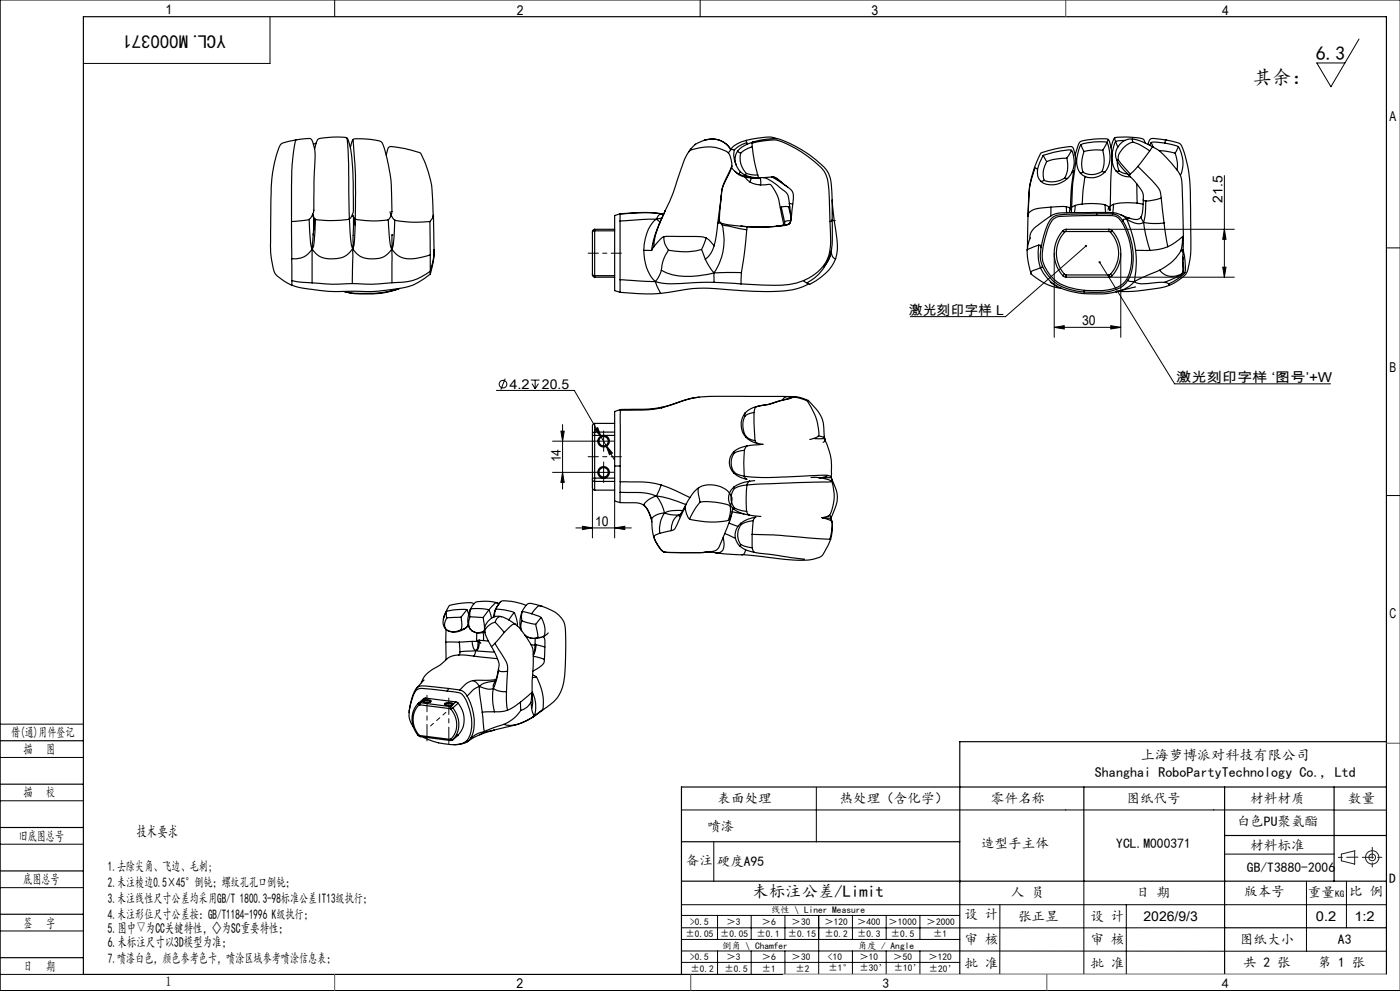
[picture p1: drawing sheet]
<svg xmlns="http://www.w3.org/2000/svg" width="420mm" height="297mm" viewBox="0 0 420 297" stroke-linecap="round" stroke-linejoin="round" font-family="sans-serif">
<g fill="none" stroke="#000" stroke-width=".3">
<path d="M100.4 0v5M210 0v5M420 0h-419.9v297h419.9M81 5v14h-56M407.7 11.7l-8.4 14.3-4.3-7.1h8.5M367.3 52.6v30.5M316.3 75.9v25.2M325.8 73.7l-24.1 21.2h-28.6M329.9 78.6l22.5 36.4h46.8M332.7 68.7h37.6M336.2 75.9v25.2M367.3 68.7l.5 3h-1z"/>
<path d="M415.9 74.3h4.1M316.3 98.1l3-.5v1zM316.3 98.1h19.9M332.7 83.1h37.6M333.2 97.6l3 .5-3 .5zM366.8 80.1h1l-.5 3zM148.9 117h23.4l8.1 14M151.6 113.5l-1.4 3.3M159.2 113.9h2.7M159.6 115l.9 1.5M160.5 113.9v2.6M161.5 115l-1 1.5"/>
<path d="M165.8 132.2h12.2M168.3 129.2h1l-.5 3zM168.8 127.2v19.4M178.4 128.7l.9-.5 1.1 2.8zM179.4 132.2h3.3M180.4 131l1.4 2.5M181.1 130.6v3.3M181.1 139.9v3.3M181.8 133.5l1.9 2.3-.9 .5zM181.8 133.5l2.5 4.3M165.8 141.6h12.2M168.8 141.6l.5 3h-1z"/>
<path d="M172.8 158.2h16.6M174.7 157.7l3 .5-3 .5zM177.7 143.3v17.9M179.4 141.6h3.3M184.4 158.2l3-.5v1zM184.4 150.1v11.1M415.9 148.5h4.1M0 217h25M0 227h25M0 240h25M244.9 236v16.3M0 253h25"/>
<path d="M204.4 242.7l211.5 .1M214.1 252.4v11.8M367.4 256h32.8M0 266h25M0 279h25M204.4 271.1h211.5M204.4 278.1h163M204.4 274.4h83.5M215.3 274.4v7.1M225.4 274.4v7.1M235.5 274.4v7.1M245.6 274.4v17.6"/>
<path d="M255.7 274.4v7.1M265.9 274.4v7.1M276 274.4v7.1M300 271.1l-.1 21M325.2 264.1v27.9M337.9 271.1v20.9M391.9 264.1v21M403.9 264.1v14M0 292h25M204.4 285l211.5 .1M204.4 288.4h83.5M204.5 281.5h83.5"/>
<path d="M215.3 285v7M225.4 285v7M235.5 285v7M255.7 285v7M265.9 285v7M276 285v7M287.9 292h128"/>
<circle cx="150.9" cy="115.1" r="1.15"/>
</g>
<g fill="none" stroke="#191924" stroke-width=".3">
<path d="M402.4 256l4-1v4l-4-1z"/>
<circle cx="411.7" cy="257" r="1"/>
<circle cx="411.7" cy="257" r="2"/>
</g>
<path d="M176.4 75.9h10M176.4 136.9h10" fill="none" stroke="#000" stroke-width=".3" stroke-dasharray="30.5 1.3 1.3 1.3" stroke-dashoffset="27.4"/>
<path d="M129.2 217.6l4.6-4.1" fill="none" stroke="#000" stroke-width=".3" stroke-dasharray="30.5 1.3 1.3 1.3" stroke-dashoffset="29.3"/>
<path d="M128.1 222v-13.6M134.6 222.9v-13.7" fill="none" stroke="#000" stroke-width=".3" stroke-dasharray="30.5 1.3 1.3 1.3" stroke-dashoffset="25.6"/>
<path d="M179.4 132.2h-1.4M181.1 130.5v-1.4M181.1 133.9v1.4M181.1 139.9v-1.4M182.8 132.2h1.4M179.4 141.5h-1.4M181.1 143.2v1.4M182.8 141.5h1.4" fill="none" stroke="#000" stroke-width=".3" stroke-dasharray="30.5 1.3 1.3 1.3"/>
<g fill="none" stroke="#000" stroke-width=".35">
<path d="M25 5h390.9v287h-390.9zM88.7 41.9l-3.6 .9a2.14 2.14 0 0 0-1.6 2 42.3 42.3 0 0 0-2.2 14.9l-.1 12.9a23.5 23.5 0 0 0 1.4 9.5l2.5 2.1 2.5 1.3M88.7 41.9a69.3 69.3 0 0 0-1.2 17.2v7.3M88.7 41.9h.1M88.8 41.9l2.5-.3a1.92 1.92 0 0 1 2.2 .3 18.7 18.7 0 0 1 .8 9.7l-.1 9.2a5.9 5.9 0 0 1-.9 4.3l-.6 .7M94.9 42.9l-.9 .4M104.1 41.4a19.5 19.5 0 0 0-7.9 0l-.5 .2a3.2 3.2 0 0 0-1.2 2.6l-.1 .5M104.1 41.4a27.7 27.7 0 0 1 1.8 10.7l.1 10.9M104.1 41.4l.5 8 .2 16.2M105.9 41.8a19.1 19.1 0 0 1 8.5 .7l.2 .3a49.7 49.7 0 0 1 2.8 21.5l-.9 1.5M105.9 41.8l-.8 2.5M105.9 41.8l.2 2.8a147.9 147.9 0 0 1 .5 21.1"/>
<path d="M115.9 46.5l.3-1.3a1.15 1.15 0 0 1 1.5-1.2 30.9 30.9 0 0 1 8.5 2 32.4 32.4 0 0 1 3.7 17l.1 1.9M206.9 45.2l-.3 .4M206.9 45.2a12.5 12.5 0 0 1 11.6 .6M207.4 44.5a19 19 0 0 0-3.5 7.4l-2 6.1-2.3 5.1M208.6 43.3l-1.7 1.9M208.7 43.2l-.1 .1M211.2 42a6.5 6.5 0 0 1 8.1 2.9l-.2-.3M211.3 42l-2.7 1.2M211.3 42a6.6 6.6 0 0 1 7.8 2.6M216.4 58.7l-.7 7.6 .4 .4M216.4 58.7l-1.1 8.1M218.5 45.8l.9 2.1 .2 1.9"/>
<path d="M219.1 44.6v.4l-.6 .8M219.3 44.6l-.1 .2M219.3 44.6l1 .3M219.5 50.2l.8 1 1.4 1M219.6 49.8l-1.9 4.3a9.4 9.4 0 0 0-1.3 4.9M219.6 49.8l-.9 1.9a15.6 15.6 0 0 0-2.3 7M220.3 44.9l-.2 1.8 .7 2.8M220.5 51.4l1.2 .9M221.3 45.3a5 5 0 0 0 2.2 7.2M221.3 45.3l.9 .6M221.7 52.3l2.7 .9h3.6M221.7 52.2l1 .4 2.1 .3"/>
<path d="M221.7 52.2v.1M222.1 51.4l-.4 .8M222.2 45.9a6.4 6.4 0 0 0 1.7 6.1M223.5 53.1l1.4 1.4M223.5 52.5a9.8 9.8 0 0 0 4.2 .8M223.8 42.1a8.4 8.4 0 0 0-4.5 2.5M223.8 42.1l.2 .7M223.8 42.1h.1M223.9 52l3.4 .5M223.9 52l-.4 .5M224 42.8l-2.5 1.1-1.2 1M224 42.8l.1 .5"/>
<path d="M224.9 54.5a10 10 0 0 0 6.1 .7l.5 .5a12.4 12.4 0 0 1 2.6 6.6M225.2 53.3h.1M225.2 53.1v.2M225.4 53.3l.1 .1M225.5 53.4l2.6 .1M225.5 53.4l-.6 1.1M225.6 42.9l.3-.3a10 10 0 0 0-4.6 2.7M225.6 42.9l.1 1.1M225.6 42.9l2.9-.6a10 10 0 0 1 8.7 1.4 34.4 34.4 0 0 1 10 7.6 15.3 15.3 0 0 1 1.6 7.8l.2 7.3M225.7 44l.6 4.3 1 4.2M225.7 44l-2.4 1-1.1 .9M225.8 42.6l3.1-.7a9.8 9.8 0 0 1 8.3 1.2 34.6 34.6 0 0 1 10.8 7.9 11.5 11.5 0 0 1 1.6 6.5l.1 8.5"/>
<path d="M227.3 52.5l.3 .7M227.6 53.2h2.5a3.8 3.8 0 0 1 4.4 1.4l.9 .8a4.1 4.1 0 0 1 2.6 3.6l-.9 7.6M227.6 53.2l.1 .1M228.1 53.2v.3M228.1 53.5l.1 1.2-.1 .7M229 53.2a18.5 18.5 0 0 1 7.4 5.3l.4 2.5M231.5 53l4.8 3.1M232 53l2.4 1.6M233 41.6l-.7-.3a21 21 0 0 0-8.5 .8M249.6 59.9l.7 6.2M311.3 50.8a4 4 0 0 0 .9 3.6M311.3 50.8l-.6-.5a25.6 25.6 0 0 0-2.2 12.1l-.1 2"/>
<path d="M312.9 46.6l1.1 1.8M312.9 46.6l-1 2.1-.6 2.1M313.3 54l-1.1 .4M314 48.4a6.7 6.7 0 0 0-.7 5.6M319.4 53.4a6.7 6.7 0 0 1-6.1 .6M319.4 53.4l.9 .1M320 47.4h-.8a15.5 15.5 0 0 0-5.2 1M320 47.4a8 8 0 0 1-.6 6M320.3 53.5a6.4 6.4 0 0 1-8.1 .9M321.5 45l-.8-.1a33.7 33.7 0 0 0-7.8 1.7M321.5 45l-1.5 2.4M321.5 45l.4 1a8.4 8.4 0 0 1-.3 5.6"/>
<path d="M321.6 51.6l-1.3 1.9M321.6 51.6l.5-.5-.7 5.7-.3 5.7M324.1 51.9l1.6 1.1M324.3 43.4l.9 2M324.3 43.4l-1.1 3.3a6.4 6.4 0 0 0 .9 5.2M324.9 51.6l-.8 .3M325.2 45.4a9.5 9.5 0 0 0-.3 6.2M325.7 53l-.2-.1-.6 3.9-.2 4.4M330.6 51.4a5.2 5.2 0 0 1-5.7 .2M330.6 51.4l.9 .1M330.8 45h-3.1l-2.5 .4M330.8 45a9.5 9.5 0 0 1-.2 6.4"/>
<path d="M331.5 51.5a5.6 5.6 0 0 1-5.8 1.5M332.1 42.8a13.6 13.6 0 0 0-7.6 .4l-.2 .2M332.1 42.8l-1.3 2.2M332.1 42.8a8.5 8.5 0 0 1-.6 8.7M332.5 41.8a17.6 17.6 0 0 0-7.7 .4 1.62 1.62 0 0 0-1.4 1.5l-.9 2.8M332.5 41.8a19 19 0 0 1 .8 10l-.3 11.3a1.71 1.71 0 0 0-1.5-1.7M332.5 41.8l-.4 1M334.3 41.4a19.4 19.4 0 0 1 8.7 .3l.6 1.2M334.3 41.4l-1 2.9M334.3 41.4l.4 1.1M334.7 42.5l-1 3.4a7.1 7.1 0 0 0 1.2 5.4M334.7 42.5l.7 1.6"/>
<path d="M334.9 51.3a5.2 5.2 0 0 0 4.3 1.7M335 48l1.4 2.1 2.3 2.4M335 48h.1M335.2 48.3l.1 1.6 .4 1.3M335.5 47.9l3.6 4.3M335.5 47.9l-.5 .1M335.7 51.2l-.8 .1M335.7 51.2l1.3 .7 1.3 .3M337.5 42.1l-2 .1-.8 .3M338.7 52.5l2.1 2.3a6.1 6.1 0 0 1 2.2 5.1M338.7 52.5h.1M339.1 52.2l-.4 .3"/>
<path d="M339.8 41.7v.9M339.8 42.6a6.5 6.5 0 0 0-4.3 4.5v.8M339.8 42.6a13.9 13.9 0 0 1 5.1 2.6M341 55.1l.2 5.8M341.3 49.9l2 1.9a26.7 26.7 0 0 1 4.7 5.5l.4 2.1M341.3 49.9l-2.2 2.3M343 59.9l-.2 3-.4 2M343 59.9l.7 .3M344.9 45.2l-3.6 4.7M345.4 42.7l1.2-.1 2.9 .3M345.4 42.7l.6 1.4M345.4 42.7l-.5 .9"/>
<path d="M345.8 44a24.7 24.7 0 0 1 8.1 8.2l.5 1.2 .2 2.4 .4 15.1M345.8 44l-3.2-1.6a5.2 5.2 0 0 0-6.4 .6 4.4 4.4 0 0 0-1.2 5M345.8 44l-.9 1.2M347.7 45.2l4.8 .7M348.4 59.4l.8 7.4M348.4 59.4l-3.3 .7-1.4 .1M349.5 42.9l4 1.1M349.7 41.9l4.2 1.1a8.9 8.9 0 0 1 1.9 4.9l.9 3.9a250.8 250.8 0 0 1 .3 25.6 13.9 13.9 0 0 1-1.4 4.9l-2.6 2-2.2 1.2M349.7 41.9l-1.5-.2a4.9 4.9 0 0 0-3.1 0l-.7 1.6M349.7 41.9h.1M349.7 41.9l-.2 1M352.5 45.9a9.9 9.9 0 0 1 .6 5.1"/>
<path d="M353.5 44l-1 1.9M353.5 44a8.9 8.9 0 0 1 .6 8.5M87.5 66.4v11.1M87.5 77.5l.1 6.6M92.7 65.8l-5.2 .6M92.7 65.8l.5 7 .5 1.8M93.7 74.6l-.1 10.2M93.7 74.6a6 6 0 0 1-6.2 2.9M93.8 64.2l.5 2.3v2.4M93.8 64.2l.4 1.1 .5 .4M94 70.1l-.3 4.5M94.2 65.8l-.3 4.6"/>
<path d="M94.7 65.7a32.4 32.4 0 0 1-.8 8.5l-.2 .4M104.8 65.6a29.5 29.5 0 0 1-10.1 .1M104.8 65.6l.4 6.1 .6 2.8M105.8 64.4l.7 3.1M105.8 64.4l.8 1.3M105.8 74.5a6.7 6.7 0 0 1-7.1 3.1 5.8 5.8 0 0 1-5-3M105.8 74.5l-.1 10.5M105.8 74.5a6.3 6.3 0 0 0 6.5 3.1 5.8 5.8 0 0 0 5.2-2.9M105.9 70.6l-.1 3.9M106 65.2l-.1 5.3M106 63.1l-.6 1.9-.6 .6M106.6 65.7a35.5 35.5 0 0 1-.6 8.3l-.2 .5"/>
<path d="M106.6 65.7a27 27 0 0 0 9.9 .1M116.5 65.8l.4 6.1 .6 2.8M117 63.5l.4 1.2 1 1.3M117.5 74.7l.1 10M117.5 74.7a7 7 0 0 0 8.3 2.6l3.3-.9M117.6 70.4h.1M117.6 70.4l-.1 4.3M118.4 66a25.6 25.6 0 0 1-.9 8.7M118.4 66l5.4 .6 5.2-.2M129 66.4l.1 10M129.1 76.4v4.9M130 64.9l-1 1.5"/>
<path d="M130 64.5v.4M130 64.5l.3 10.9M130.2 74.8v.4M130.2 75.2v.4l.1-.6a24.1 24.1 0 0 1-1.2 7.1v-.8M130.2 75.2a21.2 21.2 0 0 1-1.1 6.1M177.7 69.6v12.6M178.4 69.2v13.4M178.4 69.2l-.5 .2-.2 .2M178.4 68.7l-.5 .2-.2 .7M178.4 68.7v.5M178.4 69.2h6M178.4 68.7h6"/>
<path d="M186 66.2v17.6M186.1 64.1a48.3 48.3 0 0 1 13 .1M186.1 64.1l-1.7 .5v22.5l1.7 .5M186.1 64.1l-.1 2.1M193.1 75a12.8 12.8 0 0 0 3.5 9.4M193.1 75l2.4 .1M196.1 73.9l-.6 1.2M196.9 65.7a11.3 11.3 0 0 0-3.8 9.3M196.9 65.7l-10.9 .5M196.9 65.7l1.1 .8M197.8 67l-1.6 4.5-.7 3.6M197.9 66.8a17.9 17.9 0 0 0-1.8 7.1"/>
<path d="M197.9 66.8l-.1 .2M198.3 64.1a2.25 2.25 0 0 0-1.4 1.6M198.3 64.1a55.5 55.5 0 0 0-12.2 0M198.3 64.1l.8 .1M198.5 65.4l-1.6 .3M199.1 71l.3 1.8 1.2 2.2M199.1 71l7.8-.1a13.1 13.1 0 0 1 5 .4M199.1 71l-.7 .4-2.3 2.5M199.6 63.1l-1.8 3.9M199.6 63.1l-1.7 3.7M200.6 75a11.3 11.3 0 0 0-2.2 6M210.5 74.8a20.5 20.5 0 0 1-9.9 .2"/>
<path d="M210.5 74.8l1.1 2.9M211.6 77.7l1.7 3 .9 1M211.9 71.3l-1.4 3.5M211.9 71.3l.7 .5 1.6 1.9M214.2 73.7a7.3 7.3 0 0 1-2.6 4M215.3 66.8l-1.1 6.9M215.8 66.3l.3 .4M215.9 66.6l.2 .1M216.1 66.7l2.3 .7 3.9 .4M216.1 66.7a2.38 2.38 0 0 0 2.4 1l5.5 1.2M216.1 66.7a4.4 4.4 0 0 1 1 3.1 16.9 16.9 0 0 1-2.9 11.9M216.1 66.7l-.8 .1"/>
<path d="M216.1 66.7h.1M222.2 67.8h.3M222.4 67.8h.1M222.5 67.8l1.8 .1M224 68.9l-.6 6.2-1 6.6M224.3 67.9l-.3 1M234.1 62.3l1.1 5.2M234.1 62.3h.1M234.4 62.1l1 4.4M234.4 62.1l-.3 .2M235 67.5l-2.1 .3M235.4 66.5l-.1 .9-.5 .1"/>
<path d="M236.6 61.9l-2.2 .2M236.6 61.9l.6 2.8M236.6 61.9l.3 .1M237.1 66.7a5 5 0 0 1-3.2 1l-5.5 .4-5.9-.3M237.1 66.6l-.5 .6a36.5 36.5 0 0 1-12.3 .7M237.2 66.4l-.7 .8M237.3 66.1l-1.9 .4M237.8 61.2l-1-.2 .5 4.9M248.3 77.5a12.9 12.9 0 0 1-7.2 6.6M248.7 77.4l-1.5 2.6M248.7 77.4l-.4 .1M249 66.4a31.5 31.5 0 0 1-.3 10l-.4 1.1"/>
<path d="M249.2 75.8a10.9 10.9 0 0 1-2.5 5.1 13 13 0 0 1-4.6 3.9M249.3 75.2a2.21 2.21 0 0 0 1.4 2.4h-.1M249.7 66v7.1l-.3 1.8-.7 2.5M249.7 66l-.7 .4M249.7 66l.6 .1M250.3 66.1a31.3 31.3 0 0 1 .7 10.1l-.3 1.4M250.3 66.1h.1M250.7 77.6a15.3 15.3 0 0 1-7.8 7.6l-.8-.4M308.4 64.4l-.2 10.4M309.1 71.4l-.8 2.3-.1 1.2M311.6 73.5l-3 1.1a1.01 1.01 0 0 0-.4 1.5l.3 2.5 .8 3.5M311.6 73.5a.61 .61 0 0 1 .7 .7"/>
<path d="M311.6 73.5a13.6 13.6 0 0 0 .5 6.8M312.3 74.2a8.8 8.8 0 0 0 .4 5.6M312.7 79.8a12.3 12.3 0 0 0 10.3 7.4l2.3 .3M312.7 79.8l-.6 .5M315.3 62.1l-2.6 .2a4.4 4.4 0 0 0-4.3 2.1M315.3 62.1l-.1 2.6M318.8 69.2l.5 .4M318.8 69.2a10.1 10.1 0 0 0 0 13.4M319.3 69.6a9.3 9.3 0 0 0 0 12.6M319.8 69.4l-.5 .2M319.8 68.7v.7M319.8 68.7l-1 .5"/>
<path d="M319.8 68.7h12.9M319.8 69.4h12.9M319.9 61.9l-4.6 .2M319.9 61.9l1.2 .6M319.9 61.9l.1 1.8M321.1 62.5l.3 .9a83.9 83.9 0 0 1 1.3-14.8 7.3 7.3 0 0 0-1.1-4.6 30.7 30.7 0 0 0-9.3 1.9 30.6 30.6 0 0 0-3.7 15.4l-.2 3.6M322.6 61.6l-1.4 .8-.3 1M322.6 61.6l-.3 2.1M324.7 61.2l-2.1 .4M324.7 61.2a21.5 21.5 0 0 1 6.8 .2M329 64.1h4.7M329 64.6h2.8a4.3 4.3 0 0 1 5.2 2.7 18.7 18.7 0 0 1 1.1 16.2 7.5 7.5 0 0 1-6.1 3.5h-6.7"/>
<path d="M329 64.1l-8.4 .1a7.9 7.9 0 0 0-4.5 .7 6.7 6.7 0 0 0-2.4 3.9l-1.4 5.4M329 64.6l-7.3 .1a8.4 8.4 0 0 0-5.5 .8 7 7 0 0 0-2.2 4.1 19.6 19.6 0 0 0-1.2 8.8 11.7 11.7 0 0 0 10.1 8.3l2.4 .3M329 64.1v.5M331.5 61.4l.2 2.3M332.7 69.4l.5 .2M332.7 68.7v.7M332.7 68.7l1 .5M333.2 69.6a9.3 9.3 0 0 1 0 12.6M333.7 69.2l-.5 .4M333.7 69.2a10.1 10.1 0 0 1 0 13.4M333.7 64.1a3.7 3.7 0 0 1 3.2 2.1M333.8 63.7l2.5 .7"/>
<path d="M333.8 63.7h-10.1a24.3 24.3 0 0 0-7.9 .7l-3 2a8.9 8.9 0 0 0-3.7 3.7l-.1 1.2M333.8 63.7l-.1 .4M333.8 63.7h.2M334 61.2a2.05 2.05 0 0 0-1.6 1.7M334 61.2l-.2 2.5M336.3 64.4l2.7 1.1M336.3 64.4l1.7 1.3M336.9 66.2a18.8 18.8 0 0 1 1.6 17.6M338 65.7a.71 .71 0 0 0-1.1 .4v.1M338 65.7a35.9 35.9 0 0 1 2.7 9.3M338 65.7a5.2 5.2 0 0 0 5.1 .9M340.7 75a31.2 31.2 0 0 1-.4 9.4"/>
<path d="M340.7 75l4.3 .1M341.2 60.9a21.7 21.7 0 0 0-7.2 .3M341.2 60.9l1.7 .3M342.4 64.9l-.5 .6a5.2 5.2 0 0 1-3.2-.1l-.7 .3M342.4 64.9v.5l.7 1.2M343.1 66.6l.5 3.3 1.4 5.2M343.1 66.6l2.7 .4 3.4-.2M343.7 60.2a21.4 21.4 0 0 1-.6 6.4M349.2 66.8l1.1 7.1M350.3 73.9l-2.5 .8-2.8 .4M354.4 75a13.9 13.9 0 0 1-6.5 6M354.4 75l.4 .5 .1-.5"/>
<path d="M354.8 71l-2.1 1.6-2.4 1.3M354.8 71l-.4 4M354.8 77.2v.3M354.8 77.5l.2 1.3a4.8 4.8 0 0 1-.2 2.9M354.8 77.1v4.6M354.9 77l-.1 .1M354.9 75l-.1 2.1M354.9 75l.5 1.8a12.5 12.5 0 0 1 .1 4.9M355 74.8l-.1 .2M355 70.9l-.1 4.1M355 70.9l-.2 .1M87.6 84.1l2.9 .5 3.1 .2"/>
<path d="M87.6 84.1v1.4M93.6 84.8l6.1 .4 6-.2M103.1 87.3l.5 .2M117.6 84.7l-6 .5-5.9-.2M119.8 86.5a33.7 33.7 0 0 1-16.3 1M119.9 86.5a31.9 31.9 0 0 1-16.3 1M129.1 81.3a16.3 16.3 0 0 1-11.5 3.4M129.1 82.1a19.1 19.1 0 0 1-12.3 4.8 43.6 43.6 0 0 1-10.7 .4 57.2 57.2 0 0 1-18.5-1.8M177.7 82.2l.2 .3 .5 .1M177.7 82.2l.2 .7 .5 .2M178.4 82.6v.5M178.4 82.6h6"/>
<path d="M178.4 83.1h6M186 83.8l10.6 .6M186 83.8l.1 3.8M186.1 87.6l7.6 .5 4.4-.2M196.6 84.4a23.8 23.8 0 0 0 9.7 .4l7.9-.2M196.6 84.4l1.5 3.5M198.4 81a18.3 18.3 0 0 0 12.7 1.4l3.1-.7M198.4 81a7.9 7.9 0 0 1-1.8 3.4M214.2 84.6l8.1 .5M214.2 81.7v2.9M222.4 81.7l-.1 3.4M222.4 81.7h-8.2"/>
<path d="M241.1 84.1a21.6 21.6 0 0 1-8.9 1.4l-9.9-.4M241.1 84.1l1 .7M242.5 85.2a22.1 22.1 0 0 1-11.3 2.2l-10.3-.4a58.5 58.5 0 0 0-20.1 .6l-2.7 .3M312.1 80.3l-2.2 .8a.49 .49 0 0 0-.6 .6v.2a16.1 16.1 0 0 0 9.2 4.5M312.1 80.3a12.5 12.5 0 0 0 5.2 5.6M315.1 84.6l2.2 1.3M317.3 85.9a26.9 26.9 0 0 0 14.4 2.1l3.3-.6M318.8 82.6l1 .5M319.3 82.2l.5 .2M319.3 82.2l-.5 .4M319.8 82.4v.7M319.8 83.1h12.9"/>
<path d="M319.8 82.4h12.9M325.3 87v.5M332.7 82.4v.7M333.2 82.2l-.5 .2M333.2 82.2l.5 .4M333.7 82.6l-1 .5M338.5 83.8a9.2 9.2 0 0 1-7 3.8l-6.2-.1M338.5 83.8v.2a.66 .66 0 0 0 1 .4h.8M340.3 84.4a8.7 8.7 0 0 1-5.5 3.1M340.3 84.4l.8 .4 1.3 .3 6.9-.5M340.7 86l-5.6 1.4M347.9 81l-7.6 3.4"/>
<path d="M347.9 81a4.9 4.9 0 0 0 6.9 .7M349.3 84.6l1.3 .5M350.6 85.1l.2 .4M350.8 85.5a55.5 55.5 0 0 1-15.5 1.8M350.8 85.5h.1M354.8 81.7a3.4 3.4 0 0 1-2.3 1.6l-3.2 1.3M355.5 81.7l-1.3 1.3-3.6 2.1M355.5 81.7h-.7M209.8 119l-4.7 1a35.5 35.5 0 0 1-16.2 2.7h-2.8M236.2 118.8l2.1 .1a8.7 8.7 0 0 1 4.2 1.1M236.2 118.8h-8.2a176 176 0 0 0-20 .5l-9.5 2.9M236.2 118.8l-1 .5-.5 .6"/>
<path d="M236.8 119.2l-.4 .3-5.6 1.6-4 .8M236.8 119.2h.2M237.8 119.1l-.5 .3-6.8 1.8-3.8 .7M237.8 119.1a11 11 0 0 1 4.3 1M237.8 119.1l-1 .1M177.7 130v.5M177.7 130.5h.7M177.7 130.5v12.8M178.4 126.9l-.5 .2-.2 .5v2.4M178.4 129.5l-.5 .1-.2 .4M178.4 129.5v1M178.4 126.9v2.6"/>
<path d="M178.4 126.9h6M178.4 130.5h6M178.4 129.5h6M178.4 130.5v12.8M184.4 139.7v10.4l1.6 .5M184.4 139.7h1.7M186.1 139.7v4.7M186.1 123v-.2l-1.7 .5v16.4M186.1 123v16.7M198.5 122.2a57.2 57.2 0 0 1-11.5 .7l-.9 .1M198.5 122.1v.1M220.2 135.3a4.5 4.5 0 0 0 0 6.5"/>
<path d="M220.2 135.8a5.1 5.1 0 0 0 0 5.7M220.2 135.3v.5M223.3 134.9l-.2 3.9 .2 3.9M223.3 134.9l-2.1 .5-1 .4M223.5 124.7a6.3 6.3 0 0 0 .2 6M223.6 123.8a5.7 5.7 0 0 0 .1 7.1v-.2M223.6 123.8l-.1 .9M223.7 130.9a6.9 6.9 0 0 0 3.5 2h-.1M223.7 130.7l.9 .7 2 .7M224.1 133.6a7.9 7.9 0 0 0-3.9 1.7M224.1 133.7l-.8 1.2M226.2 123.6l.4 8.5"/>
<path d="M226.2 123.6l-1.7 .5-1 .6M226.6 132.1l.5 .8M226.7 121.9l-.5 1.7M226.8 121.8a7.5 7.5 0 0 0-3.2 2M226.8 121.9h-.1M227.1 132.9l1.8 .3-4.8 .4M242.1 120.1a17.3 17.3 0 0 1 3.5 10.4l-.1 .1M242.5 120l.6 .6a11.3 11.3 0 0 1 4.2 10.2l.1 .7M242.5 120l-.4 .1M244.4 131.5h3M245.5 130.6l.4 .1a1.43 1.43 0 0 1 1.5 .8M245.5 130.6a3.5 3.5 0 0 1-2.6 1.1"/>
<path d="M247.3 131.4v.1M247.4 131.4v.1M247.4 131.5l.1 .6-.6 .5M247.4 131.5l.1 .5M247.4 131.7l.1 .3M247.5 132a18.4 18.4 0 0 1 1.9 10.8M177.7 143.8v2.4l.2 .5 .5 .2M177.7 143.3h.7M177.7 143.3v.5M177.7 143.8l.2 .3 .5 .2M178.4 143.3v1M178.4 144.3v2.6"/>
<path d="M178.4 146.9h6M178.4 143.3h6M178.4 144.3h6M186 150.6l2.8 .1a7.5 7.5 0 0 1 4.4 .8M186 147.6h3a18.6 18.6 0 0 1 7.9 1.1M186 147.6v3M186.1 144.4h.8a45.4 45.4 0 0 1 11.4 .9M186.1 144.4l-.1 3.2M193.1 151.3a8.9 8.9 0 0 1 2.4 4.4M193.1 151.3l.1 .2M193.2 151.5h.1a10.1 10.1 0 0 1 2.2 4.9M195.5 155.7l.2 2.7 .4 2.6"/>
<path d="M196.9 148.7l1.7 2.7 .8 2.3M196.9 148.7a5.9 5.9 0 0 0-3.8 2.6M196.9 148.7a31.5 31.5 0 0 1 8.8 2.5M197.9 159.8a1.85 1.85 0 0 0-1.8 1.2M198.3 145.3l-1.4 3.4M198.3 145.3l4.4 1.8 4.3 2M199.4 153.7l2 .6 2.2 .1M199.4 153.7l-.8 1.4a9 9 0 0 0-.7 4.7M199.4 153.7a4.6 4.6 0 0 0-3.9 2M201.4 159l-3.5 .8M203.6 154.4l-.6 .4a5 5 0 0 0-1.6 4.2M204.3 154.1l-.7 .3"/>
<path d="M204.8 153h-2.1a6.3 6.3 0 0 0-3.3 .7M205.6 152l.4 2.2 .9 1.3M205.6 152l-3.1 6.4-1.1 .6M205.8 151.1l-2 3.8M205.8 151.1l-.2 .9M205.8 151.1h.1M206.9 155.5a24.3 24.3 0 0 0 11.6 .4M209.7 146.2a5.6 5.6 0 0 0 .2 3.9l.1 .4M210 150.5l1.7-.2 2.2 .2a14.4 14.4 0 0 1 5.2 1.2M210 150.5a19 19 0 0 0-3.1 5M217.4 159.9l3.3 1.5M218.7 156.8l2.7 1"/>
<path d="M219.1 151.7v1.9l-.6 2.3M219.4 148.7l.2 1.3-.5 1.7M219.4 148.7a7.1 7.1 0 0 0-12.4 .4l-1.2 2M219.5 153.8l-.5 2.2-2 5a10 10 0 0 1-2.2 4l-1.3 .3h-1M219.6 153.3l3.6 .7M219.8 152.3l-.4 2.2-.9 1.4M220.2 141.8a7.8 7.8 0 0 0 3.8 1.8M220.2 152.6a9.4 9.4 0 0 0 4.6 1.8h-.1M220.2 141.5l1.3 .8 1.8 .4M220.2 141.5v.3M220.2 145.9a4.2 4.2 0 0 0 0 6.7M220.3 145.9v.5"/>
<path d="M220.3 152.2l1.2 .5 2.5 .6M220.3 152.2l-.1 .4M220.3 146.4a4.6 4.6 0 0 0 0 5.8M222.2 156.8a4.5 4.5 0 0 0-.1 7M222.2 156.8l.1 .4M222.3 157.2a5.1 5.1 0 0 0-.1 6M223.3 142.7l.7 .9M224 153.3l.7 1.1M224 143.6h.1M224.1 145.3l-.3 4 .2 4M224.1 145.3l-2.1 .4-1.7 .7M224.7 154.4l3.6 .4"/>
<path d="M224.9 144.2a10.8 10.8 0 0 0-4.7 1.7M224.9 144.2l-.8 1.1M226 156l-.4 4.2M226 156l-2.5 .6-1.2 .6M226.4 144l-1.5 .2M226.7 155a9.3 9.3 0 0 0-4.5 1.8M226.7 155l-.7 1M226.7 155h.1M243.3 143.1a11.2 11.2 0 0 1 6.1 1.1M246.6 155.1l.8 .2a2.8 2.8 0 0 1 2.1 1M246.7 155.1l2.6 .3M246.8 143.1l2.6 .2"/>
<path d="M248.2 142.5l-4.6 .1a117.6 117.6 0 0 1-20.3 .1M248.2 142.5l-.7 .4-1.8 .4M248.2 142.5h.3a.94 .94 0 0 1 .9 .8M248.2 142.5l-.2 .2M248.4 154.7h.1M248.8 154.4l.5 .6v.4M248.8 154.4l-2.2 .7M249.3 155.4l.1 .5M249.4 144.2l-.8 .3-9.5 .1-15 .7M249.4 144.2a12.1 12.1 0 0 1-.6 10.2M249.4 155.9l.3 .9v2.2l-.5 2.6h-.2M249.4 143.3l.3 .6-.3 .3"/>
<path d="M249.4 155.9l.1 .4M249.5 156.3l.2 1.2-.7 4.1M249.6 143.7a10 10 0 0 1 .8 9l-1.1 2.3M196 160.7l1.2 2.5a4.6 4.6 0 0 0 1.9 2.2M196.1 161l1.2 2.4 1.1 1.4 .7 .6M199.1 165.4l5.2 .2 7.6-.1M199.1 165.4l4.6 .2 8.2-.1M199.1 165.4h.1M212.3 165.4l2.9 .4M212.3 165.4l-1.2 .2M212.5 165.3l-.6 .2M213.1 165.3l-.8 .1"/>
<path d="M214.6 165.6l.3 .1M214.9 165.8l7.9 .4M217 161.1l.1 .6a3.1 3.1 0 0 1-1.3 3.9l-.9 .1M222.1 163.8a8.6 8.6 0 0 0 4.3 1.8M222.2 163.2l1.1 .5 2.4 .5M222.2 163.2l-.1 .6M223.7 164.7l-.3 1-.6 .5M225.6 160.2a211.3 211.3 0 0 1 20.8 1.3l2.6 .1M225.6 160.2l.1 4M225.7 164.2l.2 .8 .5 .6M226.4 165.6l14.9 2M249.2 161.6l-.9 2.1a7.7 7.7 0 0 1-2.4 3.3 24.2 24.2 0 0 1-11.5 .5l-11.6-1.3"/>
<path d="M133 185.5a3.1 3.1 0 0 0 .9 3.2M133.7 192.5l.1 5.3M133.8 188.6l-.1 3.9M133.9 188.7h.1M133.9 188.7a4.1 4.1 0 0 0 4.4 0M134 183.2v2M134 183.2l-1 2.3M134 185.2a2.9 2.9 0 0 0-.1 3.5M137.7 196.3a8 8 0 0 0-5.3 2.7l-1.4 1a7.6 7.6 0 0 0-4.6 4.6M137.7 196.3l4.4 .3M137.8 192.4l.2 2.9M137.8 192.4l-4.1 .1"/>
<path d="M138 195.3l-.3 1M138.3 185l-4.3 .2M138.3 185l.3 2.4-.3 1.3M139.2 188.6a4.8 4.8 0 0 1-5.3 .1M139.7 188.2l-1.4 .5M139.7 188.2l-.5 .4M140.1 182.7l-3.9 .1-2.2 .4M140.1 182.7l-1.8 2.3M140.1 182.7l.5 1.5M140.4 187.2l-.7 1M140.5 187.5l-1.3 1.1M141 184.8l4 .3"/>
<path d="M141 184.8a3.9 3.9 0 0 0 .1 3.7M141.1 188.5l.5 .6M141.2 182.6a6.1 6.1 0 0 0 0 6.1l-.1-.2M141.2 182.6l-.2 2.2M141.2 182.6a10.7 10.7 0 0 1 5.3 .1l.1 .1M141.6 189.1l-.1-.2a3.8 3.8 0 0 0 3.9 .5M141.6 192.2l-3.8 .2M141.6 192.2h1.4M141.6 192.2l.4 2 .8 .8M141.6 189.1a3.3 3.3 0 0 0 3.7 0M142.1 181l-.2-.2a16.1 16.1 0 0 0-6.9 .6l-.3 .2-1 1.8-.7 2.1M142.1 196.6l7.1 .8"/>
<path d="M142.8 195l-.7 1.6M142.8 195l-4.8 .3M142.8 195l5.5 .4M143 192.2l.8 .2 .4 .4M143 189.6v2.6M143.4 191.9v.7a1.97 1.97 0 0 1-.5 2.1l-.1 .3M143.4 191.9h.5M143.9 191.9l1.2 .1M143.9 191.9l-.3 2.1-.4 .8-.4 .2M144.9 189.5l.2 2.5M145 185.1l.3 2.6v1.4M145.1 192l1.4 .1"/>
<path d="M145.4 189.1h-.1M145.5 189.6l1.1 2.8a18.1 18.1 0 0 1 3.1 7.1l-.2 1M146.6 182.8l-1.6 2.3M146.6 182.8l.8 2.5M148.4 192.8l1.4 2.2a13.2 13.2 0 0 1 2.5 4.9v1.3M148.4 192.8l-1 .9M148.5 183.1l-.5 1.9M148.5 183v.1M148.6 186.5l2.7 3M148.6 186.5a4.2 4.2 0 0 0-3.2 2.8l.1 .3M148.7 182.7a11.9 11.9 0 0 1 5.4 .8l.1 .1M148.7 182.7l-.3 2.2"/>
<path d="M148.7 182.7l-.2 .4M149.5 181.2l-.9 1.6M149.6 181.1l.3-.4a1.71 1.71 0 0 1 2-.6l2.5 .3 3.4 1.1M149.7 180.9a11.7 11.7 0 0 0-7-.4l-1.1 1.2-.7 1.4M149.7 181a1.2 1.2 0 0 0-1.9 .5l-1.2 1.3M150.3 180.3l-1.6 2.4M150.5 184.8l1.7 .8 2.4 1.5M150.5 184.8a4.2 4.2 0 0 0-5 4.8M150.5 184.8a1.81 1.81 0 0 0-1.9 1.7M151.3 189.5l-2.9 3.3M154.2 183.6l-1.6 2.2M154.2 183.6a8.3 8.3 0 0 1 1 4"/>
<path d="M154.6 187.1a21.3 21.3 0 0 1 5.3 7.6l.1 3.9-.4 5.5 .1 4M154.6 187.1l-.1-.1a6.1 6.1 0 0 0-3.2 2.5M154.6 187.1h.1M156.5 183.6a7.1 7.1 0 0 0 0 5.3M156.6 186l1.5 .6 2.6 .5M156.6 186a4.2 4.2 0 0 0-.1 3.1M156.7 183.4l-.3 1.5 .2 1.1M156.7 183.4l2.8 .5M157.4 190.2l1.1 .8M158.5 191l1.3 .3 1.6-.3M158.5 191h.1M159.3 193.2l1.2 .2"/>
<path d="M159.5 183.9l2.8 1.2M160 196.7l3.3 .9M160.5 193.1l-.1 1.8-.4 1.2M160.5 193.1l.3 .1M160.6 191.3l-.1 1.8M160.7 187.1l.7 3.9M160.8 193.2l2.6 .7M160.8 193.2l-.3 1.9-.5 1.2M162.3 185.1a6 6 0 0 1 .9 5.6M162.3 185.1l-1.6 2M162.3 191a5.7 5.7 0 0 1-3.3 .2M162.7 181.7l-.6-.1a4 4 0 0 0-2.6 2.3"/>
<path d="M162.7 181.7h.1M162.7 181.7l.9 .4a8.2 8.2 0 0 1 5.9 5.4l.2 6.4a45.6 45.6 0 0 1-1 12.3 12 12 0 0 1-5.7 6.5l-.6 .4M162.7 181.7a6 6 0 0 0-4.5-.6l-1.1 1.4-.6 1.2 .2-.3M163.1 190.8h-.2M163.1 190.8l.4 1.2-.1 1.9M163.2 190.7l-1.8 .3M163.2 190.7l-.1 .1M163.3 197.6a2.33 2.33 0 0 1-1.6 2.5l-1.8 1M163.4 193.9l-.1 3.7M164.5 189.7l-1.4 1.1M125.4 210.9a7.2 7.2 0 0 0 0 9.5M125.4 210.9l.2 .4"/>
<path d="M125.5 210.8l-.1 .1M125.6 211.3a6.7 6.7 0 0 0 0 8.9M126 211.2l-.4 .1M126 211.2l9 1.2M126.2 210.6l-.2 .6M126.2 210.6l-.7 .2M126.2 210.6l8.9 1.2M126.8 210l.6-.2a1.77 1.77 0 0 1 2 .4l-.5 .3a1.49 1.49 0 0 1-2.1-.5zM127 210.4l.5-.3a1.52 1.52 0 0 1 1.6 .3M127.2 203.8l-2.3 2.5M127.7 209.2l-.6 .2-1.6 1.4M127.7 209.2l-1.5 1.4"/>
<path d="M127.7 209.2l9 1.2M133.4 210.9l.6-.3a1.77 1.77 0 0 1 1.9 .5l-.5 .2a1.43 1.43 0 0 1-2-.4zM133.6 211.2a1.59 1.59 0 0 1 2.1 0M134.2 207.1l.5 .1a6.3 6.3 0 0 1 4 .9 14.6 14.6 0 0 1 2.3 12.2 4.3 4.3 0 0 1-4.8 2.9 20.3 20.3 0 0 1-9.2-2.3M134.2 207.1l-5.2-.6a5.6 5.6 0 0 0-3.8 .1l-.3 .3a14 14 0 0 0-2.1 8.5l1.3 2.6M134.6 206.3l-5.8-.6a4 4 0 0 0-3.7 .4 14.7 14.7 0 0 0-2.3 7.2l-.1 .3M134.6 206.3l3.3 .5M134.6 206.3l-.4 .8M135 212.4l.3 .2M135.1 211.8l-.1 .6M135.1 211.8l.8 .4M135.3 212.6a6.7 6.7 0 0 1 0 8.9"/>
<path d="M135.9 212.2l-.6 .4M135.9 212.2a7.2 7.2 0 0 1 0 9.5M136.7 210.4l.7 .3M136.7 210.4l-1.6 1.4M137.4 210.7a7.2 7.2 0 0 1 0 9.6M137.4 210.7l-1.5 1.5M137.9 206.8l1.3 .6 .9 1.2M140.1 208.6a13.6 13.6 0 0 1 1.2 12.6M141.9 204a7.8 7.8 0 0 0-4 2.8M141.9 204a3.1 3.1 0 0 1 1.9 1.7M143.8 205.7a8.4 8.4 0 0 0-3.4 2.6l-.3 .3M143.8 205.7l.9 7.8"/>
<path d="M143.8 205.7l1.3 .5a3.8 3.8 0 0 0 2.9 .1M144.7 213.5l.6 5.7M145.3 219.2l-1.8 .6-2.2 1.4M145.3 219.2l-1.4 1M148 206.3a15.8 15.8 0 0 0 .3 7M148 206.3l1.6 .8 2.3 .2M148.2 218.8l-4.3 1.4M148.2 218.8l-2.9 .4M148.3 213.3l-3.6 .2M148.6 204.2l-.6 1v1.1M148.6 204.2h-.1M148.6 204.1l-.5 .1a6.6 6.6 0 0 0-4.3 1.5"/>
<path d="M148.8 203.6l-1.9 .3-5 .1M149.6 200.8l-.1-.3-.9 3.7M149.6 200.8l.9 .5 1.8-.1M149.6 200.8l-.7 3.1-.9 2.4M151.1 217.1l-5.8 2.1M151.9 207.3v3.1l.4 2.5M152.3 201.2l-.4 6.1M152.3 212.9l-2 .4h-2M156.1 210.4l-1.9 1.4-1.9 1.1M156.1 210.4l.1 2.5M156.2 212.9a10.7 10.7 0 0 1-5.1 4.2M159.3 210.5l-1.2 1.4-1.9 1"/>
<path d="M159.3 210.5l.2 1.8M159.5 212.3l.7 2.2M159.6 207.7l-3.5 2.7M159.6 207.7l-.3 2.8M159.6 207.7l.1 .4M159.7 208.1v1.1M159.7 208.1h.1M159.7 207.4a8.3 8.3 0 0 1 .5 7.1M159.7 209.2l.1 1.5-.3 1.6M159.8 202.3l1.1 .6M159.8 215a27.2 27.2 0 0 1-9.7 3.3l-1.9 .5M160.2 214.5a11.7 11.7 0 0 1-8.1 2.8l-1-.2"/>
<path d="M160.2 214.5l-.4 .5M160.9 202.9a15.2 15.2 0 0 1 1.9 9.8M160.9 202.9l-1.2 .2M162.5 213.1l-2.7 1.9M162.5 213.1h-.2M162.8 212.7l-2.6 1.8M162.8 212.7l-.3 .4M0 222h25M0 235h25M125.4 220.4l.7 .4M125.6 220.2l.4 .2M125.6 220.2l-.2 .2"/>
<path d="M126 220.4l.1 .4M126 220.4l9 1.2M126.1 220.8l9 1.1M135 221.6l.1 .3M135.3 221.5l.6 .2M135.3 221.5l-.3 .1M135.8 221.7h.1M135.9 221.6l-.8 .3M137.4 220.3l-1.6 1.4M137.4 220.3l-1.5 1.4M141.3 221.2a5.5 5.5 0 0 1-4.8 2h-.2M143.9 220.2l-2.2 1.1-1.5 1.1"/>
<path d="M325.2 235.9v28.2M367.4 235.9v56.1M400.2 235.9v28.3M415.9 235.9h-211.5v56.1M415.9 222.3h-128v69.7M0 248h25M204.4 252.3h83.5M367.4 250.4h48.5M0 261h25M0 274h25M204.4 264.1h211.5M367.4 278.1h48.5"/>
<path d="M0 287h25"/>
<circle cx="181.1" cy="132.2" r="1.41"/>
<circle cx="181.1" cy="132.2" r="1.73"/>
<circle cx="181.1" cy="141.5" r="1.41"/>
<circle cx="181.1" cy="141.6" r="1.74"/>
</g>
<path d="M407.4 256.9l-5.9 .1M408.7 256.9h6M411.7 253.9v6" fill="none" stroke="#191924" stroke-width=".3" stroke-dasharray="6.3 1.3 1.3 1.3" stroke-dashoffset="3"/>
<path d="M235 292h180.9" fill="none" stroke="#c0c0c0" stroke-width=".3"/>
<path d="M319.7 0v5M415.9 222.7h4.1M100.4 292v5M207.2 292v5M314 292v5" fill="none" stroke="#00f" stroke-width=".3"/>
<path d="M406.4 255h.1" fill="none" stroke="#0ff" stroke-width=".3"/>
<g fill="#000">
<path d="M325.5 73.5a.34 .34 0 0 0 0 .5 .34 .34 0 0 0 .5 0 .34 .34 0 0 0 0-.5l-.2 .2 .2-.3zM329.7 78.3a.34 .34 0 0 0 0 .6 .34 .34 0 0 0 .5-.2 .34 .34 0 0 0-.4-.4l.1 .3z"/>
<path d="M316.3 98.1l3-.5v1zM333.2 97.6l3 .5-3 .5zM181.8 133.5l1 2.8 .9-.5zM178.4 128.7l2 2.3-1.1-2.8z"/>
<path d="M366.8 80.1h1l-.5 3zM367.3 68.7l.5 3h-1z"/>
<path d="M168.3 129.2h1l-.5 3zM168.8 141.6l.5 3h-1z"/>
<path d="M174.7 157.7l3 .5-3 .5zM184.4 158.2l3-.5v1z"/>
</g>
<g font-size="5.8">
<text x="394.8" y="18">6.3</text>
<text x="375.9" y="25.2">其余：</text>
</g>
<text font-size="5.6" x="67.7" y="10.6" transform="rotate(-180 67.7 10.6)">YCL.M000371</text>
<text font-size="4.9" x="225.7" y="269">未标注公差/Limit</text>
<text font-size="4.7" x="41" y="250.9">技术要求</text>
<g font-size="4.2">
<text x="342.2" y="227.9">上海萝博派对科技有限公司</text>
<text x="328.5" y="232.8">Shanghai RoboPartyTechnology Co., Ltd</text>
<text x="32.4" y="279.5">5.图中▽为CC关键特性，◇为SC重要特性；</text>
<text x="32.4" y="283.8">6.未标注尺寸以3D模型为准；</text>
</g>
<g font-size="4.1">
<text x="49.6" y="4.3">1</text>
<text x="155.1" y="4.6">2</text>
<text x="261.4" y="4.6">3</text>
<text x="366.6" y="4.6">4</text>
<text x="416.9" y="36.3">A</text>
<text x="366.7" y="60.8" transform="rotate(-90 366.7 60.8)">21.5</text>
<text x="272.6" y="94.3">激光刻印字样 L</text>
<text x="324.6" y="97.5">30</text>
<text x="416.9" y="111.3">B</text>
<text x="152.8" y="116.6">4.2</text>
<text x="162.6" y="116.6">20.5</text>
<text x="352.9" y="114.4">激光刻印字样 ‘图号’+W</text>
<text x="168.2" y="138.6" transform="rotate(-90 168.2 138.6)">14</text>
<text x="178.5" y="157.6">10</text>
<text x="416.9" y="185.3">C</text>
<text x="3.3" y="220.9">借(通)用件登记</text>
<text x="7.1" y="226">描</text>
<text x="13.9" y="226">图</text>
<text x="7" y="238.9">描</text>
<text x="13.8" y="238.9">校</text>
<text x="215.3" y="240.8">表面处理</text>
<text x="251.9" y="240.8">热处理（含化学）</text>
<text x="297.3" y="240.8">零件名称</text>
<text x="337.9" y="240.8">图纸代号</text>
<text x="375.1" y="240.8">材料材质</text>
<text x="404.4" y="240.8">数量</text>
<text x="212.2" y="249">喷漆</text>
<text x="371" y="247.6">白色PU聚氨酯</text>
<text x="5.6" y="252">旧底图总号</text>
<text x="294.3" y="254.2">造型手主体</text>
<text x="334.9" y="254.2">YCL.M000371</text>
<text x="375.1" y="254.9">材料标准</text>
<text x="32.4" y="261">1.去除尖角、飞边、毛刺;</text>
<text x="205.7" y="259.3">备注</text>
<text x="215" y="259.6">硬度A95</text>
<text x="374.1" y="261.4">GB/T3880-2006</text>
<text x="7" y="265">底图总号</text>
<text x="32.4" y="265.8">2.未注棱边0.5×45°倒钝；螺纹孔孔口倒钝；</text>
<text x="303.3" y="269">人 员</text>
<text x="340.8" y="269">日 期</text>
<text x="373.2" y="268.7">版本号</text>
<text x="392.4" y="269">重量</text>
<text x="404.8" y="268.7">比 例</text>
<text x="416.7" y="264.6">D</text>
<text x="32.4" y="270.6">3.未注线性尺寸公差均采用GB/T 1800.3-98标准公差IT13级执行；</text>
<text x="32.4" y="275.3">4.未注形位尺寸公差按：GB/T1184-1996 K级执行；</text>
<text x="289.3" y="275.5">设 计</text>
<text x="7" y="278">签</text>
<text x="13.8" y="278">字</text>
<text x="305.4" y="276">张正昱</text>
<text x="327.2" y="276">设 计</text>
<text x="343.1" y="276">2026/9/3</text>
<text x="394.8" y="276">0.2</text>
<text x="406.3" y="276">1:2</text>
<text x="289.3" y="283">审 核</text>
<text x="327.2" y="282.9">审 核</text>
<text x="372" y="283">图纸大小</text>
<text x="401.4" y="283">A3</text>
<text x="7" y="291">日</text>
<text x="13.8" y="291">期</text>
<text x="32.4" y="288.5">7.喷漆白色，颜色参考色卡，喷涂区域参考喷涂信息表；</text>
<text x="289.3" y="290.1">批 准</text>
<text x="327.2" y="290">批 准</text>
<text x="373" y="289.8">共 2 张</text>
<text x="395.4" y="289.8">第 1 张</text>
<text x="49.6" y="295.6">1</text>
<text x="154.9" y="296">2</text>
<text x="264.7" y="296">3</text>
<text x="366.6" y="296">4</text>
</g>
<g font-size="2.8">
<text x="400.5" y="269">KG</text>
<text x="231.3" y="273.6">线性 \ Liner Measure</text>
<text x="205.6" y="280.8">±0.05</text>
<text x="207" y="277.2">&gt;0.5</text>
<text x="216" y="280.8">±0.05</text>
<text x="217.9" y="277.2">＞3</text>
<text x="227" y="280.8">±0.1</text>
<text x="228.5" y="277.2">＞6</text>
<text x="236.3" y="280.8">±0.15</text>
<text x="237.5" y="277.2">＞30</text>
<text x="247.4" y="277.2">＞120</text>
<text x="247.4" y="280.8">±0.2</text>
<text x="257.1" y="277.2">＞400</text>
<text x="257.1" y="280.8">±0.3</text>
<text x="266.6" y="277.2">＞1000</text>
<text x="267.3" y="280.8">±0.5</text>
<text x="278" y="277.2">＞2000</text>
<text x="279.9" y="280.8">±1</text>
<text x="207" y="287.8">&gt;0.5</text>
<text x="216.6" y="284.3">倒角 \ Chamfer</text>
<text x="217.9" y="287.8">＞3</text>
<text x="228.5" y="287.8">＞6</text>
<text x="237.5" y="287.8">＞30</text>
<text x="248.4" y="287.8">&lt;10</text>
<text x="257.3" y="284.3">角度 / Angle</text>
<text x="257.8" y="287.8">＞10</text>
<text x="268" y="287.8">＞50</text>
<text x="278.5" y="287.8">＞120</text>
<text x="207.1" y="291.3">±0.2</text>
<text x="217.3" y="291.3">±0.5</text>
<text x="228.5" y="291.3">±1</text>
<text x="238.7" y="291.3">±2</text>
<text x="248.6" y="291.1">±1°</text>
<text x="257.8" y="291.1">±30’</text>
<text x="268.1" y="291.1">±10’</text>
<text x="278.6" y="291.2">±20’</text>
</g>
</svg>
